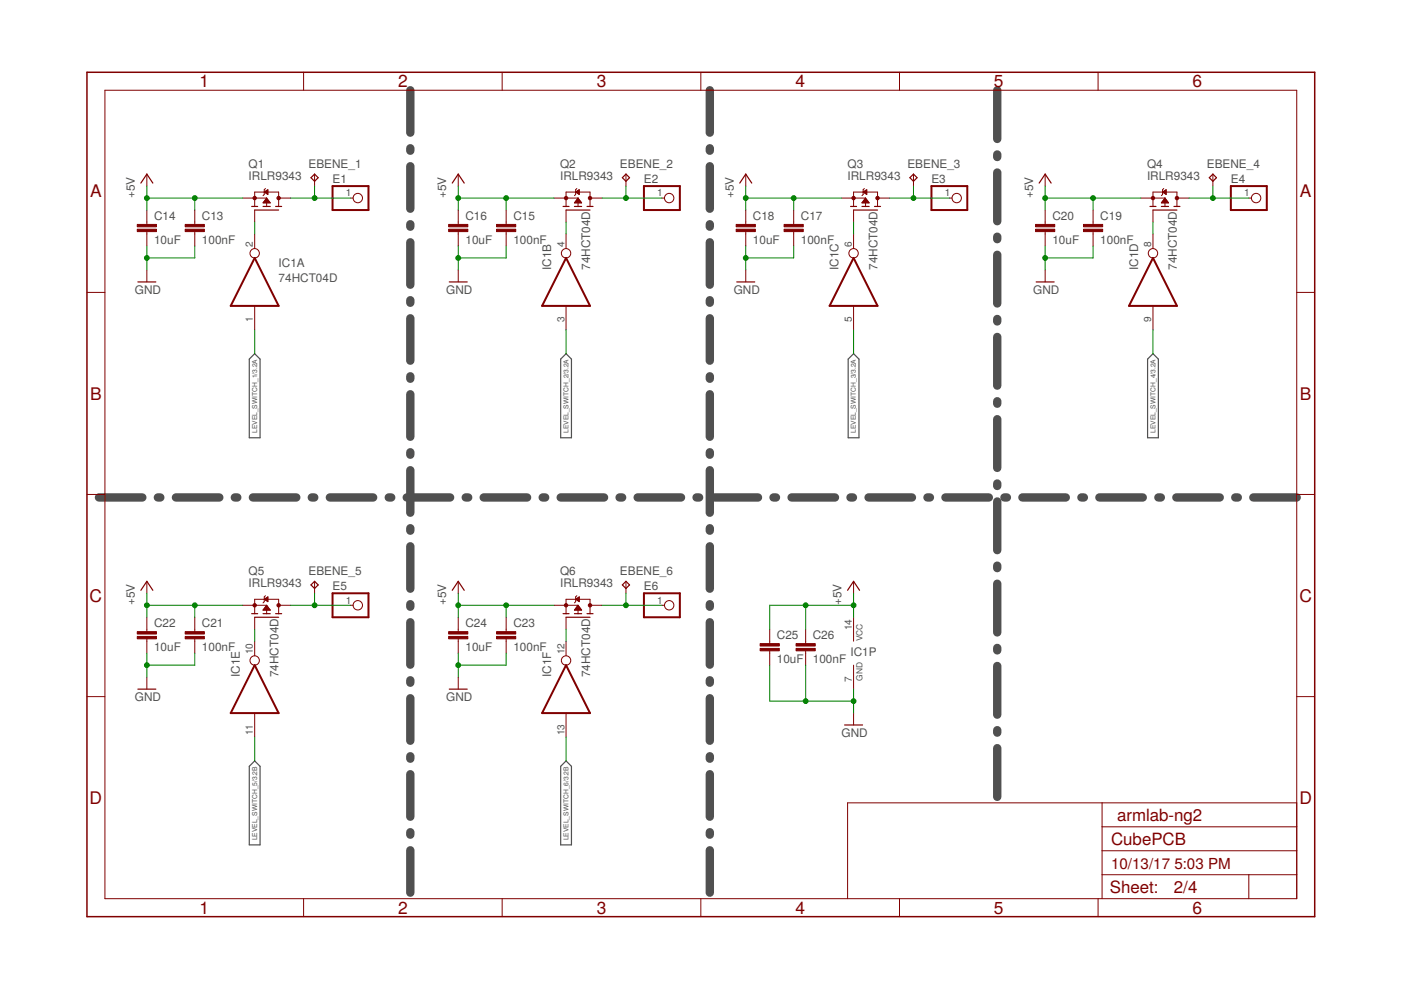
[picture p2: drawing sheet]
<svg xmlns="http://www.w3.org/2000/svg" width="297mm" height="210mm" viewBox="0 0 297 210" stroke-linecap="round" stroke-linejoin="round" font-family="sans-serif">
<g fill="none" stroke="#505050" stroke-width="1.8">
<path d="M87 19.1v9M150.5 19.1v9M211.4 19.1v10.4M87 31.4v.6M87 35.2v9.1M150.5 31.4v.6M150.5 35.2v9.1M211.4 32.7v.6M211.4 36.6v10.3M87 47.5v.6M87 51.4v9M150.5 47.5v.6"/>
<path d="M150.5 51.4v9M211.4 50.2v.5M211.4 54v10.3M87 63.6v.6M87 67.5v9M87 79.8v.5M150.5 63.6v.6M150.5 67.5v9M150.5 79.8v.5M211.4 67.6v.6M211.4 71.4v10.4M87 83.6v9"/>
<path d="M87 95.9v.5M87 99.7v9M150.5 83.6v9M150.5 95.9v.5M150.5 99.7v9M211.4 85.1v.5M211.4 88.9v10.3M21 105.5h9.2M33.5 105.5h.5M37.3 105.5h9.2M49.8 105.5h.5M53.6 105.5h9.2"/>
<path d="M66.1 105.5h.5M69.9 105.5h9.2M82.4 105.5h.6M86.2 105.5h9.2M87 112v.5M87 115.8v9M98.7 105.5h.6M102.6 105.5h9.2M115.1 105.5h.5M118.9 105.5h9.2M131.4 105.5h.5M135.2 105.5h9.2"/>
<path d="M147.7 105.5h.5M150.5 112v.5M150.5 115.8v9M151.5 105.5h9.2M164 105.5h.5M167.8 105.5h9.2M180.3 105.5h.5M184.1 105.5h9.3M196.6 105.5h.6M200.4 105.5h9.3M211.4 102.5v.5M211.4 106.3v10.3"/>
<path d="M211.4 119.9v.6M213 105.5h.5M216.8 105.5h9.2M229.3 105.5h.5M233.1 105.5h9.2M245.6 105.5h.5M249.4 105.5h9.2M261.9 105.5h.5M265.7 105.5h9.2M87 128.1v.6M87 131.9v9M150.5 128.1v.6"/>
<path d="M150.5 131.9v9M211.4 123.8v10.3M211.4 137.4v.5M87 144.2v.6M87 148v9.1M150.5 144.2v.6M150.5 148v9.1M211.4 141.2v10.3M211.4 154.8v.5M211.4 158.6v10.4M87 160.3v.6M87 164.1v9.1"/>
<path d="M87 176.4v.6M150.5 160.3v.6M150.5 164.1v9.1M150.5 176.4v.6M87 180.3v9M150.5 180.3v9"/>
</g>
<path d="M54 75l1.1 1.1v16.7h-2.2v-16.7zM118.9 76.1l1.1-1.1 1.2 1.1v16.7h-2.3zM179.8 76.1l1.2-1.1 1.1 1.1v16.7h-2.3zM243.3 76.1l1.2-1.1 1.1 1.1v16.7h-2.3zM52.9 162.5l1.1-1.2 1.1 1.2v16.6h-2.2zM118.9 162.5l1.1-1.2 1.2 1.2v16.6h-2.3z" fill="none" stroke="#505050" stroke-width=".25"/>
<g fill="none" stroke="#800000" stroke-width=".21">
<path d="M22.2 19.1h252.7v171.4h-252.7zM64.4 15.3v3.8M106.5 15.3v3.8M148.6 15.3v3.8M190.7 15.3v3.8M232.8 15.3v3.8M31.1 36.9v2.6M56.3 40l-.3 .2v1l-.2 .3M66.7 36.9v2.6M97.2 36.9v2.6M122.3 40l-.3 .2v1l-.2 .3M132.7 36.9v2.6"/>
<path d="M158.1 36.9v2.6M183.3 40l-.3 .2v1l-.2 .3M193.7 36.9v2.6M221.6 36.9v2.6M246.7 40l-.2 .2v1l-.3 .3M257.2 36.9v2.6M31.1 44.5v3.1M31.1 49.1v3.1M31.1 57.2v2.6M41.3 44.5v3.1M41.3 49.1v3.1M51.5 42h5"/>
<path d="M54 43.8v-3.1h5.1v3.1M54 44.5v2.6M54 49.6v3.1M55.9 42.9h1.3M56 42.7h1.1M56 40.7l.8-.5v1zM56 42.6h1M56.2 40.8h.6M56.2 42.5h.7M56.2 40.6h.6M56.2 42.4h.6M56.3 42.3h.4"/>
<path d="M56.3 40.9h.5M56.4 42.1h.2M56.4 40.4h.4M56.5 41.1h.3M56.5 42h.1M56.5 42v1.8M56.5 42l.8 1h-1.5zM56.6 40.3h.2M56.7 41.2h.1M59.1 42h2.5M74.3 42h.6M97.2 44.5v3.1"/>
<path d="M97.2 49.1v3.1M97.2 57.2v2.6M107.3 44.5v3.1M107.3 49.1v3.1M117.5 42h5.1M120 43.8v-3.1h5.1v3.1M120 44.5v2.6M120 49.6v3.1M121.9 42.9h1.3M122 42.7h1.1M122 40.7l.8-.5v1zM122.1 42.6h.9"/>
<path d="M122.2 42.5h.7M122.2 40.8h.6M122.3 42.4h.6M122.3 40.6h.5M122.4 40.9h.4M122.4 42.3h.4M122.4 40.4h.4M122.4 42.1h.3M122.5 42h.1M122.6 41.1h.2M122.6 42l.7 1h-1.5zM122.6 42v1.8"/>
<path d="M122.6 40.3h.2M122.7 41.2h.1M125.1 42h2.5M140.3 42h.6M158.1 44.5v3.1M158.1 49.1v3.1M158.1 57.2v2.6M168.3 44.5v3.1M168.3 49.1v3.1M178.4 42h5.1M181 43.8v-3.1h5.1v3.1M181 44.5v2.6"/>
<path d="M181 49.6v3.1M182.9 42.9h1.2M182.9 42.7h1.2M183 40.7l.8-.5v1zM183 42.6h1M183.1 40.8h.7M183.1 42.5h.8M183.2 40.6h.6M183.2 42.4h.6M183.3 42.3h.4M183.3 40.9h.5M183.4 42.1h.2"/>
<path d="M183.4 40.4h.4M183.5 41.1h.3M183.5 42h.1M183.5 42l.8 1h-1.5zM183.5 42v1.8M183.6 40.3h.2M183.7 41.2h.1M186.1 42h2.5M201.3 42h.5M221.6 44.5v3.1M221.6 49.1v3.1M221.6 57.2v2.6"/>
<path d="M231.8 44.5v3.1M231.8 49.1v3.1M241.9 42h5.1M244.5 43.8v-3.1h5v3.1M244.5 44.5v2.6M244.5 49.6v3.1M246.3 42.9h1.3M246.4 42.7h1.2M246.5 40.7l.7-.5v1zM246.5 42.6h1M246.6 42.5h.8M246.6 40.8h.6"/>
<path d="M246.7 42.4h.6M246.7 40.6h.5M246.8 40.9h.4M246.8 42.3h.4M246.9 40.4h.3M246.9 42.1h.2M247 42h.1M247 41.1h.2M247 42l.8 1h-1.6zM247 42v1.8M247.1 40.3h.1M247.2 41.2h.1"/>
<path d="M249.5 42h2.6M264.8 42h.5M18.4 62h3.8M54 64.9v5M120 64.9v5M181 64.9v5M244.5 64.9v5M274.9 62h3.8M18.4 104.8h3.8M274.9 104.8h3.8M31.1 123.3v2.5M31.1 130.9v3"/>
<path d="M31.1 135.4v3.1M41.3 130.9v3M41.3 135.4v3.1M51.5 128.3h5M54 130.1v-3h5.1v3M54 130.9v2.5M54 136v3M55.9 129.2h1.3M55.9 129.1h1.2M56 127.1l.8-.5v1zM56 129h1M56.1 128.9h.8"/>
<path d="M56.2 127.2h.6M56.2 126.9h.6M56.2 128.7h.6M56.3 126.3l-.3 .3v1l-.2 .2M56.3 128.6h.4M56.4 127.3h.4M56.4 126.8h.4M56.4 128.5h.3M56.5 128.4h.1M56.5 128.3v1.8M56.5 128.3l.8 1h-1.5zM56.6 127.4h.2"/>
<path d="M56.6 126.7h.2M56.7 127.5h.1M56.8 126.6h.1M59.1 128.3h2.5M66.7 123.3v2.5M74.3 128.3h.6M97.2 123.3v2.5M97.2 130.9v3M97.2 135.4v3.1M107.3 130.9v3M107.3 135.4v3.1M117.5 128.3h5.1"/>
<path d="M120 130.1v-3h5.1v3M120 130.9v2.5M120 136v3M121.9 129.2h1.3M122 129.1h1.1M122 127.1l.8-.5v1zM122.1 129h.9M122.2 128.9h.8M122.2 127.2h.6M122.2 126.9h.6M122.3 128.7h.6M122.3 126.3l-.3 .3v1l-.2 .2"/>
<path d="M122.3 128.6h.5M122.4 127.3h.4M122.4 126.8h.4M122.4 128.5h.3M122.5 128.4h.1M122.6 128.3v1.8M122.6 128.3l.7 1h-1.5zM122.6 127.4h.2M122.6 126.7h.2M122.8 127.5h.1M122.8 126.6h.1M125.1 128.3h2.5"/>
<path d="M132.7 123.3v2.5M140.3 128.3h.6M163.2 133.4v3.1M163.2 138v3M170.8 133.4v3.1M170.8 138v3M181 123.3v2.5M181 130.9v5.1M18.4 147.7h3.8M31.1 143.6v2.5M54 151.2v5.1M97.2 143.6v2.5"/>
<path d="M120 151.2v5.1M181 141v5.1M181 151.2v2.5M274.9 147.7h3.8M233.7 170.2v20.3M233.7 175.3h41.2M274.9 170.2h-95.2v20.3M64.4 190.5v3.9M106.5 190.5v3.9M148.6 190.5v3.9M190.7 190.5v3.9M232.8 190.5v3.9"/>
<path d="M233.7 185.5h41.2M233.7 180.4h41.2M264.8 185.5v5"/>
<circle cx="54" cy="53.7" r=".99"/>
<circle cx="75.9" cy="42" r=".99"/>
<circle cx="120" cy="53.7" r=".99"/>
<circle cx="141.9" cy="42" r=".99"/>
<circle cx="181" cy="53.7" r=".99"/>
<circle cx="202.8" cy="42" r=".99"/>
<circle cx="244.5" cy="53.7" r=".99"/>
<circle cx="266.3" cy="42" r=".99"/>
<circle cx="75.9" cy="128.3" r=".99"/>
<circle cx="141.9" cy="128.3" r=".99"/>
<circle cx="54" cy="140" r=".99"/>
<circle cx="120" cy="140" r=".99"/>
</g>
<path d="M18.4 15.3h260.3v179.1h-260.3z" fill="none" stroke="#800000" stroke-width=".32"/>
<path d="M70.5 39.5h7.6v5h-7.6zM136.5 39.5h7.6v5h-7.6zM197.5 39.5h7.6v5h-7.6zM261 39.5h7.6v5h-7.6zM54 54.7l5.1 10.2h-10.2zM120 54.7l5.1 10.2h-10.2zM181 54.7l5.1 10.2h-10.2zM244.5 54.7l5 10.2h-10.1zM70.5 125.8h7.6v5.1h-7.6zM136.5 125.8h7.6v5.1h-7.6zM54 141l5.1 10.2h-10.2zM120 141l5.1 10.2h-10.2z" fill="none" stroke="#800000" stroke-width=".42"/>
<g fill="none" stroke="#800000" stroke-width=".25">
<path d="M29.9 38.8l1.2-1.9 1.3 1.9M65.9 37.7l.8-.8 .8 .8-.8 .7zM95.9 38.8l1.3-1.9 1.2 1.9M132 37.7l.7-.8 .8 .8-.8 .7zM156.8 38.8l1.3-1.9 1.3 1.9M192.9 37.7l.8-.8 .7 .8-.7 .7zM220.3 38.8l1.3-1.9 1.3 1.9M256.4 37.7l.8-.8 .7 .8-.7 .7zM29.2 59.8h3.8M53.4 43.8h1.2M54 44.5h5.1M55.8 43.8h1.5"/>
<path d="M58.4 43.8h1.3M95.2 59.8h3.9M119.4 43.8h1.2M120 44.5h5.1M121.8 43.8h1.5M124.5 43.8h1.2M156.2 59.8h3.8M180.3 43.8h1.3M181 44.5h5.1M182.8 43.8h1.5M185.4 43.8h1.3M219.7 59.8h3.8"/>
<path d="M243.8 43.8h1.3M244.5 44.5h5M246.2 43.8h1.6M248.9 43.8h1.3M29.9 125.2l1.2-1.9 1.3 1.9M53.4 130.1h1.2M54 130.9h5.1M55.8 130.1h1.5M58.4 130.1h1.3M65.9 124l.8-.7 .8 .7-.8 .8zM95.9 125.2l1.3-1.9 1.2 1.9M119.4 130.1h1.2"/>
<path d="M120 130.9h5.1M121.8 130.1h1.5M124.5 130.1h1.2M132 124l.7-.7 .8 .7-.8 .8zM179.7 125.2l1.3-1.9 1.2 1.9M29.2 146.1h3.8M95.2 146.1h3.9M179.1 153.7h3.8"/>
</g>
<g fill="#800000" stroke="#800000" stroke-width=".21">
<circle cx="54" cy="42" r=".36"/>
<circle cx="59.1" cy="42" r=".36"/>
<circle cx="120" cy="42" r=".36"/>
<circle cx="125.1" cy="42" r=".36"/>
<circle cx="181" cy="42" r=".36"/>
<circle cx="186.1" cy="42" r=".36"/>
<circle cx="244.5" cy="42" r=".36"/>
<circle cx="249.5" cy="42" r=".36"/>
<circle cx="54" cy="128.3" r=".36"/>
<circle cx="59.1" cy="128.3" r=".36"/>
<circle cx="120" cy="128.3" r=".36"/>
<circle cx="125.1" cy="128.3" r=".36"/>
</g>
<g fill="#800000" stroke="#800000" stroke-width=".21">
<path d="M39.3 48.6h4v.5h-4z"/>
<path d="M39.3 47.6h4v.5h-4z"/>
<path d="M29.1 48.6h4.1v.5h-4.1z"/>
<path d="M29.1 47.6h4.1v.5h-4.1z"/>
<path d="M105.3 48.6h4v.5h-4z"/>
<path d="M105.3 47.6h4v.5h-4z"/>
<path d="M95.1 48.6h4.1v.5h-4.1z"/>
<path d="M95.1 47.6h4.1v.5h-4.1z"/>
<path d="M166.2 48.6h4.1v.5h-4.1z"/>
<path d="M166.2 47.6h4.1v.5h-4.1z"/>
<path d="M156.1 48.6h4v.5h-4z"/>
<path d="M156.1 47.6h4v.5h-4z"/>
<path d="M229.7 48.6h4.1v.5h-4.1z"/>
<path d="M229.7 47.6h4.1v.5h-4.1z"/>
<path d="M219.6 48.6h4v.5h-4z"/>
<path d="M219.6 47.6h4v.5h-4z"/>
<path d="M39.3 134.9h4v.5h-4z"/>
<path d="M39.3 133.9h4v.5h-4z"/>
<path d="M29.1 134.9h4.1v.5h-4.1z"/>
<path d="M29.1 133.9h4.1v.5h-4.1z"/>
<path d="M105.3 134.9h4v.5h-4z"/>
<path d="M105.3 133.9h4v.5h-4z"/>
<path d="M95.1 134.9h4.1v.5h-4.1z"/>
<path d="M95.1 133.9h4.1v.5h-4.1z"/>
<path d="M161.2 137.5h4v.5h-4z"/>
<path d="M161.2 136.5h4v.5h-4z"/>
<path d="M168.8 137.5h4v.5h-4z"/>
<path d="M168.8 136.5h4v.5h-4z"/>
</g>
<g fill="none" stroke="#008000" stroke-width=".21">
<path d="M31.1 39.5v5M66.7 39.5v2.5M97.2 39.5v5M132.7 39.5v2.5M158.1 39.5v5M193.7 39.5v2.5M221.6 39.5v5M257.2 39.5v2.5M31.1 42h20.4M31.1 52.2v5M41.3 42v2.5M41.3 52.2v2.5h-10.2"/>
<path d="M54 47.1v2.5M61.6 42h12.7M97.2 42h20.3M97.2 52.2v5M107.3 42v2.5M107.3 52.2v2.5h-10.1M120 47.1v2.5M127.6 42h12.7M158.1 42h20.3M158.1 52.2v5M168.3 42v2.5M168.3 52.2v2.5h-10.2"/>
<path d="M181 47.1v2.5M188.6 42h12.7M221.6 42h20.3M221.6 52.2v5M231.8 42v2.5M231.8 52.2v2.5h-10.2M244.5 47.1v2.5M252.1 42h12.7M54 69.9v5.1M120 69.9v5.1M181 69.9v5.1M244.5 69.9v5.1"/>
<path d="M31.1 125.8v5.1M31.1 138.5v5.1M31.1 128.3h20.4M41.3 128.3v2.6M41.3 138.5v2.5h-10.2M54 133.4v2.6M61.6 128.3h12.7M66.7 125.8v2.5M97.2 125.8v5.1M97.2 138.5v5.1M97.2 128.3h20.3M107.3 128.3v2.6"/>
<path d="M107.3 138.5v2.5h-10.1M120 133.4v2.6M127.6 128.3h12.7M132.7 125.8v2.5M170.8 128.3v5.1M181 128.3h-17.8v5.1M181 125.8v5.1M54 156.3v5M120 156.3v5M163.2 141v7.7h17.8M170.8 141v7.7M181 146.1v5.1"/>
</g>
<g fill="#008000" stroke="#008000" stroke-width=".21">
<circle cx="66.7" cy="42" r=".51"/>
<circle cx="31.1" cy="42" r=".51"/>
<circle cx="41.3" cy="42" r=".51"/>
<circle cx="97.2" cy="42" r=".51"/>
<circle cx="107.3" cy="42" r=".51"/>
<circle cx="158.1" cy="42" r=".51"/>
<circle cx="168.3" cy="42" r=".51"/>
<circle cx="221.6" cy="42" r=".51"/>
<circle cx="231.8" cy="42" r=".51"/>
<circle cx="31.1" cy="128.3" r=".51"/>
<circle cx="41.3" cy="128.3" r=".51"/>
<circle cx="97.2" cy="128.3" r=".51"/>
<circle cx="107.3" cy="128.3" r=".51"/>
<circle cx="181" cy="128.3" r=".51"/>
<circle cx="170.8" cy="128.3" r=".51"/>
<circle cx="31.1" cy="54.7" r=".51"/>
<circle cx="97.2" cy="54.7" r=".51"/>
<circle cx="158.1" cy="54.7" r=".51"/>
<circle cx="221.6" cy="54.7" r=".51"/>
<circle cx="31.1" cy="141" r=".51"/>
<circle cx="97.2" cy="141" r=".51"/>
<circle cx="181" cy="148.7" r=".51"/>
<circle cx="170.8" cy="148.7" r=".51"/>
<circle cx="132.7" cy="42" r=".51"/>
<circle cx="193.7" cy="42" r=".51"/>
<circle cx="257.2" cy="42" r=".51"/>
<circle cx="66.7" cy="128.3" r=".51"/>
<circle cx="132.7" cy="128.3" r=".51"/>
</g>
<g font-size="3.7" fill="#800000">
<text x="42.3" y="18.5">1</text>
<text x="84.4" y="18.5">2</text>
<text x="126.5" y="18.5">3</text>
<text x="168.6" y="18.5">4</text>
<text x="210.7" y="18.5">5</text>
<text x="252.9" y="18.5">6</text>
<text x="19.1" y="41.9">A</text>
<text x="275.6" y="41.9">A</text>
<text x="19.1" y="84.7">B</text>
<text x="275.6" y="84.7">B</text>
<text x="19" y="127.6">C</text>
<text x="275.5" y="127.6">C</text>
<text x="19" y="170.4">D</text>
<text x="275.5" y="170.4">D</text>
<text x="42.3" y="193.7">1</text>
<text x="84.4" y="193.7">2</text>
<text x="126.5" y="193.7">3</text>
<text x="168.6" y="193.7">4</text>
<text x="210.7" y="193.7">5</text>
<text x="252.9" y="193.7">6</text>
</g>
<g font-size="3.6" fill="#800000">
<text x="235.6" y="179.1">CubePCB</text>
<text x="236.8" y="174">armlab-ng2</text>
<text x="235.3" y="189.4">Sheet:</text>
<text x="248.9" y="189.3">2/4</text>
</g>
<g font-size="3.2" fill="#800000">
<text x="235.6" y="184.2">10/13/17</text>
<text x="249" y="184.2">5:03 PM</text>
</g>
<g font-size="2.5" fill="#505050">
<text x="52.7" y="35.6">Q1</text>
<text x="65.4" y="35.6">EBENE_1</text>
<text x="118.7" y="35.6">Q2</text>
<text x="131.4" y="35.6">EBENE_2</text>
<text x="179.7" y="35.6">Q3</text>
<text x="192.4" y="35.6">EBENE_3</text>
<text x="243.2" y="35.6">Q4</text>
<text x="255.9" y="35.6">EBENE_4</text>
<text x="28.6" y="42" transform="rotate(-90 28.6 42)">+5V</text>
<text x="52.7" y="38.2">IRLR9343</text>
<text x="70.5" y="38.8">E1</text>
<text x="94.6" y="42" transform="rotate(-90 94.6 42)">+5V</text>
<text x="118.7" y="38.2">IRLR9343</text>
<text x="136.5" y="38.8">E2</text>
<text x="155.6" y="42" transform="rotate(-90 155.6 42)">+5V</text>
<text x="179.7" y="38.2">IRLR9343</text>
<text x="197.5" y="38.8">E3</text>
<text x="219.1" y="42" transform="rotate(-90 219.1 42)">+5V</text>
<text x="243.2" y="38.2">IRLR9343</text>
<text x="261" y="38.8">E4</text>
<text x="32.7" y="46.7">C14</text>
<text x="42.8" y="46.7">C13</text>
<text x="98.7" y="46.7">C16</text>
<text x="108.8" y="46.7">C15</text>
<text x="159.6" y="46.7">C18</text>
<text x="169.8" y="46.7">C17</text>
<text x="223.1" y="46.7">C20</text>
<text x="233.3" y="46.7">C19</text>
<text x="32.7" y="51.8">10uF</text>
<text x="42.8" y="51.8">100nF</text>
<text x="98.7" y="51.8">10uF</text>
<text x="108.8" y="51.8">100nF</text>
<text x="159.6" y="51.8">10uF</text>
<text x="169.8" y="51.8">100nF</text>
<text x="223.1" y="51.8">10uF</text>
<text x="233.3" y="51.8">100nF</text>
<text x="59.1" y="59.8">74HCT04D</text>
<text x="59.1" y="56.6">IC1A</text>
<text x="116.8" y="57.2" transform="rotate(-90 116.8 57.2)">IC1B</text>
<text x="125.1" y="57.2" transform="rotate(-90 125.1 57.2)">74HCT04D</text>
<text x="177.8" y="57.2" transform="rotate(-90 177.8 57.2)">IC1C</text>
<text x="186" y="57.2" transform="rotate(-90 186 57.2)">74HCT04D</text>
<text x="241.3" y="57.2" transform="rotate(-90 241.3 57.2)">IC1D</text>
<text x="249.5" y="57.2" transform="rotate(-90 249.5 57.2)">74HCT04D</text>
<text x="28.6" y="62.3">GND</text>
<text x="94.6" y="62.3">GND</text>
<text x="155.6" y="62.3">GND</text>
<text x="219.1" y="62.3">GND</text>
<text x="52.7" y="124.5">IRLR9343</text>
<text x="52.7" y="122">Q5</text>
<text x="65.4" y="122">EBENE_5</text>
<text x="70.5" y="125.2">E5</text>
<text x="118.7" y="124.5">IRLR9343</text>
<text x="118.7" y="122">Q6</text>
<text x="131.4" y="122">EBENE_6</text>
<text x="136.5" y="125.2">E6</text>
<text x="28.6" y="128.3" transform="rotate(-90 28.6 128.3)">+5V</text>
<text x="94.6" y="128.3" transform="rotate(-90 94.6 128.3)">+5V</text>
<text x="178.4" y="128.3" transform="rotate(-90 178.4 128.3)">+5V</text>
<text x="32.7" y="133">C22</text>
<text x="42.8" y="133">C21</text>
<text x="98.7" y="133">C24</text>
<text x="108.8" y="133">C23</text>
<text x="164.7" y="135.6">C25</text>
<text x="172.3" y="135.6">C26</text>
<text x="32.7" y="138.1">10uF</text>
<text x="42.8" y="138.1">100nF</text>
<text x="50.8" y="143.6" transform="rotate(-90 50.8 143.6)">IC1E</text>
<text x="59.1" y="143.6" transform="rotate(-90 59.1 143.6)">74HCT04D</text>
<text x="98.7" y="138.1">10uF</text>
<text x="108.8" y="138.1">100nF</text>
<text x="116.8" y="143.6" transform="rotate(-90 116.8 143.6)">IC1F</text>
<text x="125.1" y="143.6" transform="rotate(-90 125.1 143.6)">74HCT04D</text>
<text x="164.7" y="140.6">10uF</text>
<text x="172.3" y="140.6">100nF</text>
<text x="180.3" y="139.1">IC1P</text>
<text x="28.6" y="148.6">GND</text>
<text x="94.6" y="148.6">GND</text>
<text x="178.4" y="156.3">GND</text>
</g>
<g font-size="2.1" fill="#505050">
<text x="73.3" y="41.6">1</text>
<text x="139.4" y="41.6">1</text>
<text x="200.3" y="41.6">1</text>
<text x="263.8" y="41.6">1</text>
<text x="53.6" y="52.4" transform="rotate(-90 53.6 52.4)">2</text>
<text x="119.7" y="52.4" transform="rotate(-90 119.7 52.4)">4</text>
<text x="180.6" y="52.4" transform="rotate(-90 180.6 52.4)">6</text>
<text x="244.1" y="52.4" transform="rotate(-90 244.1 52.4)">8</text>
<text x="53.6" y="68.4" transform="rotate(-90 53.6 68.4)">1</text>
<text x="119.7" y="68.4" transform="rotate(-90 119.7 68.4)">3</text>
<text x="180.6" y="68.4" transform="rotate(-90 180.6 68.4)">5</text>
<text x="244.1" y="68.4" transform="rotate(-90 244.1 68.4)">9</text>
<text x="73.3" y="128">1</text>
<text x="139.4" y="128">1</text>
<text x="180.6" y="133.6" transform="rotate(-90 180.6 133.6)">14</text>
<text x="53.6" y="138.7" transform="rotate(-90 53.6 138.7)">10</text>
<text x="119.7" y="138.7" transform="rotate(-90 119.7 138.7)">12</text>
<text x="180.6" y="144.5" transform="rotate(-90 180.6 144.5)">7</text>
<text x="53.6" y="155.9" transform="rotate(-90 53.6 155.9)">11</text>
<text x="119.7" y="155.9" transform="rotate(-90 119.7 155.9)">13</text>
</g>
<g font-size="1.8" fill="#505050">
<text x="182.9" y="135.9" transform="rotate(-90 182.9 135.9)">VCC</text>
<text x="182.9" y="144.3" transform="rotate(-90 182.9 144.3)">GND</text>
</g>
<g font-size="1.4" fill="#505050">
<text x="54.5" y="91.8" transform="rotate(-90 54.5 91.8)">LEVEL_SWITCH_1/3.2A</text>
<text x="120.5" y="91.8" transform="rotate(-90 120.5 91.8)">LEVEL_SWITCH_2/3.2A</text>
<text x="181.5" y="91.8" transform="rotate(-90 181.5 91.8)">LEVEL_SWITCH_3/3.2A</text>
<text x="245" y="91.8" transform="rotate(-90 245 91.8)">LEVEL_SWITCH_4/3.2A</text>
<text x="54.5" y="178.2" transform="rotate(-90 54.5 178.2)">LEVEL_SWITCH_5/3.2B</text>
<text x="120.5" y="178.2" transform="rotate(-90 120.5 178.2)">LEVEL_SWITCH_6/3.2B</text>
</g>
</svg>
